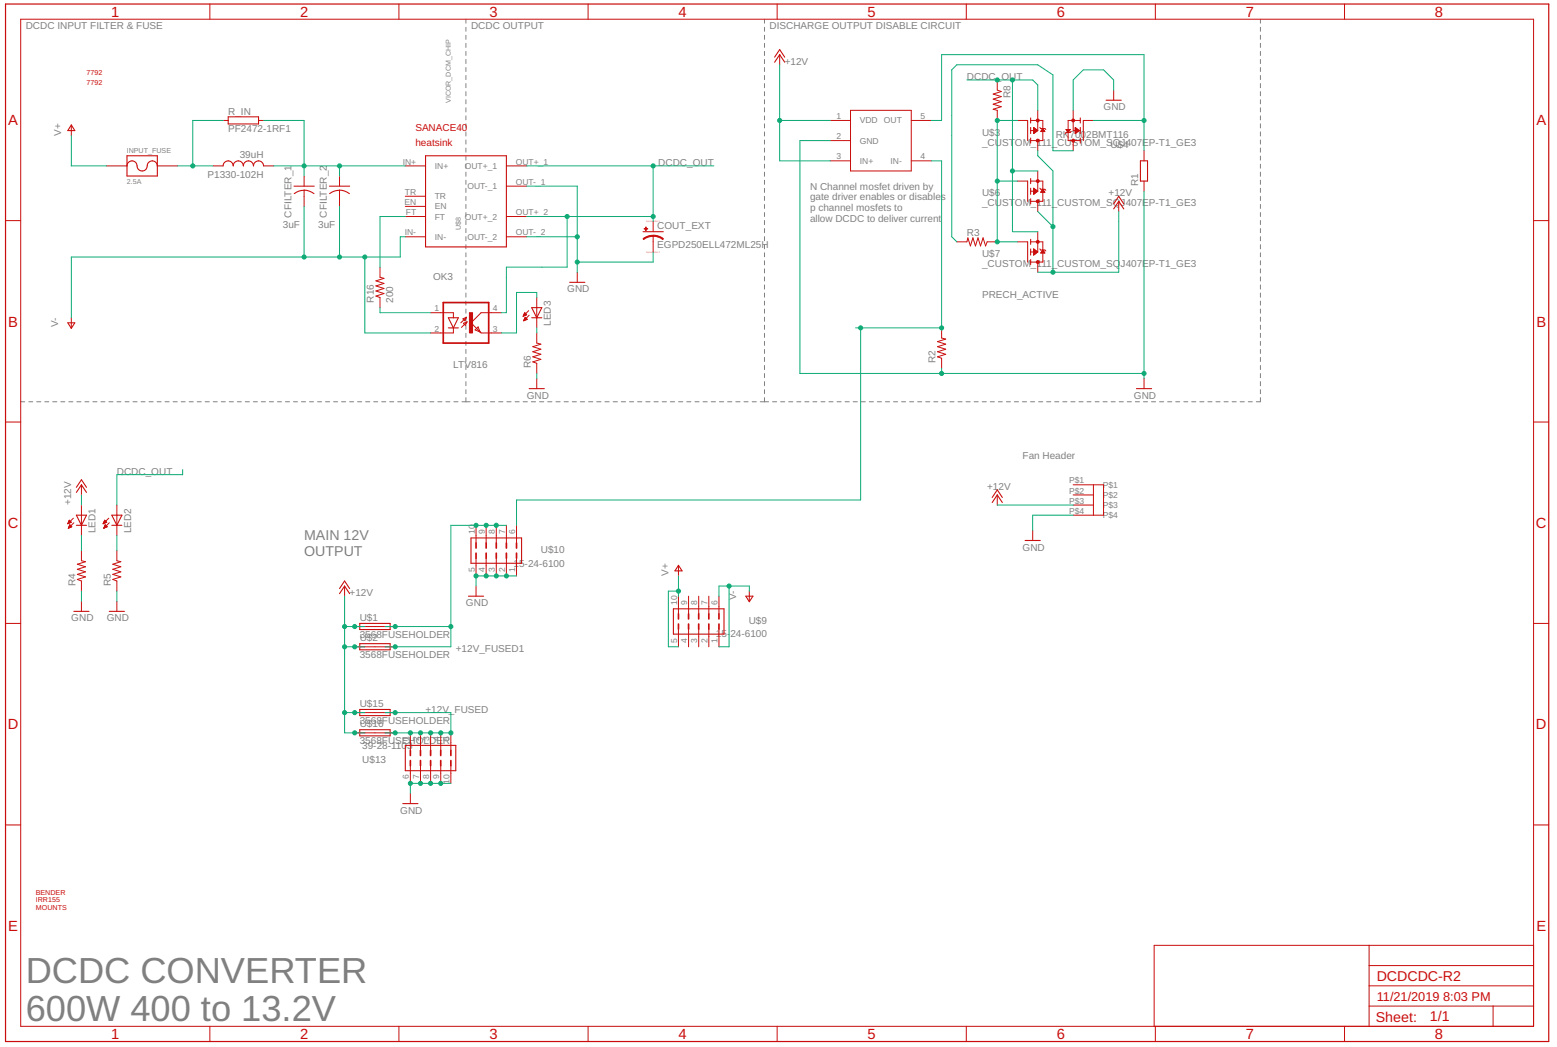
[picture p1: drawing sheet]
<svg xmlns="http://www.w3.org/2000/svg" width="274mm" height="184mm" viewBox="0 0 274 184" stroke-linecap="round" stroke-linejoin="round" font-family="sans-serif">
<g fill="none" stroke="#808080" stroke-width=".18">
<path d="M81.8 3.4v.7M81.8 4.8v.7M81.8 6.2v.7M81.8 7.6v.7M81.8 9v.7M81.8 10.4v.8M81.8 11.9v.7M81.8 13.3v.7M81.8 14.7v.7M81.8 16.1v.7M81.8 17.5v.7M81.8 18.9v.8"/>
<path d="M134.3 3.4v.7M134.3 4.8v.7M134.3 6.2v.7M134.3 7.6v.7M134.3 9v.7M134.3 10.4v.8M134.3 11.9v.7M134.3 13.3v.7M134.3 14.7v.7M134.3 16.1v.7M134.3 17.5v.7M134.3 18.9v.8"/>
<path d="M221.4 3.4v.7M221.4 4.8v.7M221.4 6.2v.7M221.4 7.6v.7M221.4 9v.7M221.4 10.4v.8M221.4 11.9v.7M221.4 13.3v.7M221.4 14.7v.7M221.4 16.1v.7M221.4 17.5v.7M221.4 18.9v.8"/>
<path d="M81.8 20.4v.6M81.8 21.7v.8M81.8 23.2v.7M81.8 24.6v.7M81.8 26v.7M81.8 27.4v.7M81.8 28.8v.7M81.8 30.2v.8M81.8 31.7v.7M81.8 33.1v.7M81.8 34.5v.7M81.8 35.9v.7"/>
<path d="M81.8 37.3v.7M81.8 38.7v.7M134.3 20.4v.6M134.3 21.7v.8M134.3 23.2v.7M134.3 24.6v.7M134.3 26v.7M134.3 27.4v.7M134.3 28.8v.7M134.3 30.2v.8M134.3 31.7v.7M134.3 33.1v.7"/>
<path d="M134.3 34.5v.7M134.3 35.9v.7M134.3 37.3v.7M134.3 38.7v.7M221.4 20.4v.6M221.4 21.7v.8M221.4 23.2v.7M221.4 24.6v.7M221.4 26v.7M221.4 27.4v.7M221.4 28.8v.7M221.4 30.2v.8"/>
<path d="M221.4 31.7v.7M221.4 33.1v.7M221.4 34.5v.7M221.4 35.9v.7M221.4 37.3v.7M221.4 38.7v.7M81.8 40.1v.8M81.8 41.6v.7M81.8 43v.7M81.8 44.4v.7M81.8 45.8v.7M81.8 47.2v.7"/>
<path d="M81.8 48.6v.7M81.8 50v.8M81.8 51.5v.7M81.8 52.9v.7M81.8 54.3v.7M81.8 55.7v.7M81.8 57.1v.7M81.8 58.5v.8M81.8 60v.7M134.3 40.1v.8M134.3 41.6v.7M134.3 43v.7"/>
<path d="M134.3 44.4v.7M134.3 45.8v.7M134.3 47.2v.7M134.3 48.6v.7M134.3 50v.8M134.3 51.5v.7M134.3 52.9v.7M134.3 54.3v.7M134.3 55.7v.7M134.3 57.1v.7M134.3 58.5v.8M134.3 60v.7"/>
<path d="M221.4 40.1v.8M221.4 41.6v.7M221.4 43v.7M221.4 44.4v.7M221.4 45.8v.7M221.4 47.2v.7M221.4 48.6v.7M221.4 50v.8M221.4 51.5v.7M221.4 52.9v.7M221.4 54.3v.7M221.4 55.7v.7"/>
<path d="M221.4 57.1v.7M221.4 58.5v.8M221.4 60v.7M3.6 70.6h.7M5.1 70.6h.7M6.5 70.6h.7M7.9 70.6h.7M9.3 70.6h.7M10.7 70.6h.7M12.1 70.6h.7M13.5 70.6h.7M14.9 70.6h.7"/>
<path d="M16.3 70.6h.7M17.7 70.6h.7M19.1 70.6h.8M20.6 70.6h.6M22 70.6h.7M23.4 70.6h.7M24.8 70.6h.7M26.2 70.6h.7M27.6 70.6h.7M29 70.6h.7M30.4 70.6h.7M31.8 70.6h.7"/>
<path d="M33.2 70.6h.7M34.6 70.6h.7M36 70.6h.8M37.5 70.6h.7M38.9 70.6h.7M40.3 70.6h.7M41.7 70.6h.7M43.1 70.6h.7M44.5 70.6h.7M45.9 70.6h.7M47.3 70.6h.7M48.7 70.6h.7"/>
<path d="M50.1 70.6h.8M51.6 70.6h.7M53 70.6h.7M54.4 70.6h.7M55.8 70.6h.7M57.2 70.6h.7M58.6 70.6h.7M60 70.6h.7M61.4 70.6h.7M62.8 70.6h.7M64.2 70.6h.8M65.7 70.6h.7"/>
<path d="M67.1 70.6h.7M68.5 70.6h.7M69.9 70.6h.7M71.3 70.6h.7M72.7 70.6h.7M74.1 70.6h.7M75.5 70.6h.7M76.9 70.6h.7M78.3 70.6h.7M79.7 70.6h.8M81.2 70.6h1.4M81.8 61.4v.7"/>
<path d="M81.8 62.8v.7M81.8 64.2v.7M81.8 65.6v.7M81.8 67v.7M81.8 68.4v.7M81.8 69.8v.8M83.3 70.6h.7M84.7 70.6h.8M86.2 70.6h.7M87.6 70.6h.7M89 70.6h.8M90.5 70.6h.7"/>
<path d="M91.9 70.6h.7M93.3 70.6h.8M94.8 70.6h.7M96.2 70.6h.8M97.7 70.6h.7M99.1 70.6h.7M100.5 70.6h.8M102 70.6h.7M103.4 70.6h.7M104.8 70.6h.8M106.3 70.6h.7M107.7 70.6h.8"/>
<path d="M109.2 70.6h.7M110.6 70.6h.7M112 70.6h.8M113.5 70.6h.7M114.9 70.6h.7M116.3 70.6h.8M117.8 70.6h.7M119.2 70.6h.7M120.6 70.6h.8M122.1 70.6h.7M123.5 70.6h.7M124.9 70.6h.8"/>
<path d="M126.4 70.6h.7M127.8 70.6h.8M129.3 70.6h.7M130.7 70.6h.7M132.1 70.6h.8M133.6 70.6h1.4M134.3 61.4v.7M134.3 62.8v.7M134.3 64.2v.7M134.3 65.6v.7M134.3 67v.7M134.3 68.4v.7"/>
<path d="M134.3 69.8v.8M135.7 70.6h.7M137.1 70.6h.8M138.6 70.6h.7M140 70.6h.7M141.4 70.6h.7M142.8 70.6h.7M144.2 70.6h.7M145.6 70.6h.7M147 70.6h.8M148.5 70.6h.7M149.9 70.6h.7"/>
<path d="M151.3 70.6h.7M152.7 70.6h.7M154.1 70.6h.8M155.6 70.6h.7M157 70.6h.7M158.4 70.6h.7M159.8 70.6h.7M161.2 70.6h.7M162.6 70.6h.7M164 70.6h.8M165.5 70.6h.7M166.9 70.6h.7"/>
<path d="M168.3 70.6h.7M169.7 70.6h.7M171.1 70.6h.7M172.5 70.6h.8M174 70.6h.7M175.4 70.6h.7M176.8 70.6h.7M178.2 70.6h.7M179.6 70.6h.7M181 70.6h.8M182.5 70.6h.7M183.9 70.6h.7"/>
<path d="M185.3 70.6h.7M186.7 70.6h.7M188.1 70.6h.7M189.5 70.6h.8M191 70.6h.7M192.4 70.6h.7M193.8 70.6h.7M195.2 70.6h.7M196.6 70.6h.7M198 70.6h.8M199.5 70.6h.7M200.9 70.6h.7"/>
<path d="M202.3 70.6h.7M203.7 70.6h.7M205.1 70.6h.7M206.5 70.6h.7M208 70.6h.7M209.4 70.6h.7M210.8 70.6h.7M212.2 70.6h.7M213.6 70.6h.7M215 70.6h.7M216.4 70.6h.8M217.9 70.6h.7"/>
<path d="M219.3 70.6h.7M221.4 61.4v.7M221.4 62.8v.7M221.4 64.2v.7M221.4 65.6v.7M221.4 67v.7M221.4 68.4v.7M221.4 69.8v.8h-.7"/>
</g>
<g fill="none" stroke="#c90d0c" stroke-width=".18">
<path d="M3.6 3.4h265.8v176.8h-265.8zM36.9 .7v2.7M70.1 .7v2.7M103.3 .7v2.7M136.5 .7v2.7M137 9.6v1.8M149.4 19.4h10.7v10.6h-10.7zM169.8 .7v2.7M175.2 14v1.8l.7 .3-1.4 .4 1.4 .5-1.4 .4 1.4 .5-1.4 .4 1.4 .4-1.4 .5 .7 .2v1.8M182.3 19.4v3.5M188.5 19.4v3.5h1.3M195.6 15.8v1.8"/>
<path d="M203 .7v2.7M236.2 .7v2.7M1 38.7h2.6M12.5 22v1.8M18.8 29.1h3.5M27.6 29.1h3.6M37.4 29.1h1.8M39.2 21.2h.9M45.4 21.2h.9M46.3 29.1h1.8M53.4 30.9v1.8M53.4 33.4v2.8"/>
<path d="M59.6 30.9v1.8M59.7 33.4l-.1 2.8M71.2 29.1h3.6M71.2 36.2h3.6M71.2 38h3.6M71.2 34.5h3.6M89 29.1h3.5M89 38h3.5M89 32.7h3.5M114.7 38.9v1.8M145.9 21.2h3.5M145.9 24.7h3.5"/>
<path d="M145.9 28.2h3.5M160.1 21.2h3.5M160.1 28.2h3.5M178.7 21.2h1.8M178.7 31.8h1.8M181.1 22.9h1.2M181.1 21.2h2.1v3.5h-2.1M181.1 31.8h2.1v3.6h-2.1M181.1 33.6h1.2M181.6 23.3h.2M181.6 22.7h.5M181.6 23.2h.3"/>
<path d="M181.6 23.1h.4M181.6 23h.5M181.6 23h.6M181.6 22.9h.7M181.6 22.8h.6M181.6 23.4h.1M181.6 23.3h.1M181.6 22.7h.4M181.6 22.6h.3M181.6 22.5h.2M181.6 22.4h.1M181.6 22.4l.7 .5-.7 .6z"/>
<path d="M181.6 33.1l.7 .5-.7 .5zM181.6 33.2h.2M181.6 33.7h.5M181.6 33.7h.6M181.6 33.5h.6M181.6 33.5h.5M181.6 33.4h.4M181.6 33.3h.3M181.6 34.1h.1M181.6 34h.2M181.6 33.9h.3M181.6 33.8h.4"/>
<path d="M181.6 33.2h.1M181.6 33.1h.1M182.3 24.7v1.8M182.3 30v3.6M182.3 35.4v1.7M182.7 22.4l.1 .2h.8l.1 .1M182.7 33.1l.1 .1h.8l.1 .2M182.8 33.7h.7M182.9 23h.6M182.9 33.7h.6M182.9 33.6h.5M183 22.9h.4"/>
<path d="M183 33.5h.4M183 22.8h.4M183 33.5h.3M183.1 22.7h.2M183.1 33.4h.2M183.1 33.3h.1M183.2 33.2l.4 .6h-.8zM183.2 33.2v.1M183.2 22.6l.4 .5h-.8zM187.3 22.7h.7l-.4 .6zM187.3 22.8h.6M187.4 22.9h.5"/>
<path d="M187.4 23h.5M187.5 23h.3M187.5 23.1h.2M187.6 23.2h.1M187.6 23.3h.1M188.2 23.1l-.2 .2h-.7l-.2 .2M188.5 24.7v1.8M188.9 23.3h.2M188.9 22.7h.5M188.9 23.2h.3M188.9 23.1h.4M188.9 23h.5"/>
<path d="M188.9 23h.6M188.9 22.9h.6M188.9 22.8h.6M188.9 22.4l.7 .5-.7 .6zM188.9 23.4h.1M188.9 23.3h.1M188.9 22.7h.3M188.9 22.6h.3M188.9 22.5h.2M188.9 22.4h.1M189.8 21.2h-2.2v3.5h2.2M190.3 21.2h1.8"/>
<path d="M196.5 35.4v1.7M201 26.5v1.7M201 31.8v1.8M269.4 38.7h2.7M12.5 55.8v1.8M66.8 46.9v1.8l.7 .2-1.5 .4 1.5 .5-1.5 .4 1.5 .5-1.5 .4 1.5 .5-1.5 .4 .8 .2v1.8M71.2 41.6h3.6M75.6 54.9h4v.9M79.6 57.6v.9h-4M81.3 56l.7-.3-.3 .6zM81.4 56.8l.6-.3-.2 .6zM82 55.7l-1 1"/>
<path d="M82 56.5l-.9 1M84 57.4l.3 .9-.8-.4zM88.1 54.9h-3.6l-1.8 1.8 1.8 1.8h3.6M89 41.6h3.5M91.9 55.5h.2M92 55.4h.2M92 55.3h.4M92 56.3h.1M92 55.3h.5M92 56.2h.2M92.1 55.2h.3M92.1 56.2h.3"/>
<path d="M92.1 55.1h.3M92.1 56.1h.5M92.1 55h.2M92.1 56h.4M92.2 55h.1M92.2 54.9l.3 .4-.6 .3zM92.2 55.9h.3M92.2 55.8h.2M92.2 55.8h.1M92.3 55.7l.3 .4-.6 .2zM92.9 54.6l-1 1M93 55.4l-1 .9"/>
<path d="M94.3 52.2v5.4M94.3 58.5v1.8l.7 .1-1.4 .5 1.4 .4-1.4 .5 1.4 .4-1.4 .5 1.4 .4-1.4 .5 .7 .2v1.8M101.4 47.8v1.8M114.7 41.4h.1M114.7 41.4v2.8M165.4 57.6v1.8l.7 .2-1.4 .4 1.4 .4-1.4 .5 1.4 .4-1.4 .5 1.4 .4-1.4 .5 .7 .2v1.8M168.1 42.5h1.8l.1-.7 .5 1.4 .4-1.4 .5 1.4 .4-1.4 .5 1.4 .4-1.4 .4 1.4 .3-.7h1.8M178.7 42.5h1.8M181.1 42.5h2.1v3.5h-2.1M181.1 44.2h1.2M181.6 44.4h.5M181.6 44.3h.6"/>
<path d="M181.6 44.2h.6M181.6 44.1h.5M181.6 44h.4M181.6 44h.3M181.6 43.7l.7 .5M181.6 43.7v1.1M181.6 44.8h.1M181.6 44.7h.1M181.6 44.6h.2M181.6 44.5h.3M181.6 44.5h.4M181.6 43.9h.2"/>
<path d="M181.6 43.8h.1M181.6 43.7h.1M182.3 40.7v3.5M182.3 46v1.8M182.3 44.2l-.7 .6M182.7 43.7l.1 .2h.8l.1 .2M182.9 44.4h.6M182.9 44.3h.6M183 44.2h.4M183.1 44.1h.2M183.1 44h.2M183.2 44h.1"/>
<path d="M183.2 43.9l.4 .5h-.8zM1 74.1h2.6M94.3 66.5v1.8M201 66.5v1.8M269.4 74.1h2.7M11.9 92h.1M11.9 91.9h.2M12 91.8h.3M12 91.7h.5M12 92.7h.1M12.1 91.6h.3M12.1 92.6h.2"/>
<path d="M12.1 92.6h.4M12.1 91.5h.2M12.1 92.5h.5M12.1 92.4h.4M12.2 91.4l.3 .3-.6 .3zM12.2 92.3h.2M12.3 92.2l-.3 .6M12.3 92.2l.3 .3M12.3 92.2h.1M12.6 92.5l-.6 .3M12.9 91l-1 1M13 91.8l-1 1"/>
<path d="M14.3 85.1v1.8M14.3 88.7v5.3M14.3 96.7v1.8l.7 .1-1.4 .5 1.4 .4-1.4 .5 1.4 .4-1.4 .5 1.4 .4-1.4 .5 .7 .2v1.8M18.1 92h.1M18.2 91.9h.1M18.2 91.8h.3M18.2 91.7h.5M18.2 92.7h.2M18.3 91.7h.4M18.3 91.6h.3M18.3 92.6h.3M18.3 92.6h.4"/>
<path d="M18.3 91.5h.2M18.3 92.5h.5M18.4 92.4h.3M18.4 91.4l.4 .3-.7 .3zM18.4 92.3h.3M18.4 92.3h.2M18.5 92.2h.1M18.5 92.2l-.3 .6M18.5 92.2l.3 .3-.6 .3M19.1 91l-1 1M19.2 91.8l-1 1M20.5 88.7v5.3"/>
<path d="M20.5 96.7v1.8l.7 .1-1.4 .5 1.4 .4-1.4 .5 1.4 .4-1.4 .5 1.4 .4-1.4 .5 .7 .2v1.8M83.6 92.3v3.1M83.6 98v3.1M85.4 92.3v3.1M85.4 98v3.1M87.2 92.3v3.1M87.2 98v3.1M89 92.3v3.1M89 98v3.1M90.7 92.3v3.1M90.7 98v3.1M119.2 99.4v1.7"/>
<path d="M175.2 86.9v1.8M181.4 93.1v1.8M188.5 85.1h5.4v5.4h-5.4M188.5 86.9h3.6M188.5 88.7h3.6M192.1 85.1v5.4M1 109.5h2.6M14.3 105.6v1.8M20.5 105.6v1.8M60.5 102.9v1.8M62.3 110h7.1M62.3 113.6h7.1"/>
<path d="M83.6 102.9v1.8M119.2 104.7v3.1M119.2 110.5v3.1M121 104.7v3.1M121 110.5v3.1M122.7 104.7v3.1M122.7 110.5v3.1M124.5 104.7v3.1M124.5 110.5v3.1M126.3 104.7v3.1M126.3 110.5v3.1M131.6 103.8v1.8"/>
<path d="M269.4 109.5h2.7M62.3 125.1h7.1M62.3 128.7h7.1M72.1 128.7v3.1M72.1 134.5v3.1M72.1 139.4v1.7M73.9 128.7v3.1M73.9 134.5v3.1M75.6 128.7v3.1M75.6 134.5v3.1M77.4 128.7v3.1M77.4 134.5v3.1"/>
<path d="M79.2 128.7v3.1M79.2 134.5v3.1M1 144.9h2.6M269.4 144.9h2.7M240.5 176.7h28.9M240.5 166v14.2M240.5 173.1h28.9M240.5 169.6h28.9M262.3 176.7v3.5M269.4 166h-66.6v14.2M36.9 180.2v2.7M70.1 180.2v2.7"/>
<path d="M103.3 180.2v2.7M136.5 180.2v2.7M169.8 180.2v2.7M203 180.2v2.7M236.2 180.2v2.7"/>
</g>
<path d="M1 .7h271.1v182.2h-271.1z" fill="none" stroke="#c90d0c" stroke-width=".21"/>
<g fill="none" stroke="#c90d0c" stroke-width=".19">
<path d="M136.1 10.9l.9-1.3 .9 1.3M136.1 10l.9-1.3 .9 1.3M194.3 17.6h2.7M12.5 21.9l.6 1h-1.2zM22.3 29.1a.91 .91 0 0 1 1-.8 .91 .91 0 0 1 .8 1.1 .92 .92 0 0 0 1.1 .6 .92 .92 0 0 0 .7-1.1 .89 .89 0 0 1 1-.6 .89 .89 0 0 1 .7 .8M22.3 27.4h5.3v3.5h-5.3zM39.2 29.1a.89 .89 0 0 1 .9-.9 .89 .89 0 0 1 .9 .9 .89 .89 0 0 1 .9-.9 .89 .89 0 0 1 .9 .9 .89 .89 0 0 1 .8-.9 .89 .89 0 0 1 .9 .9 .89 .89 0 0 1 .9-.9 .89 .89 0 0 1 .9 .9M40.1 20.5h5.3v1.3h-5.3zM51.6 32.7h3.6M53.4 33.4a3 3 0 0 1 1.8 .6M53.4 33.4a2.81 2.81 0 0 0-1.7 .6M57.9 32.7h3.5"/>
<path d="M59.6 33.4a3 3 0 0 1 1.8 .6M59.6 33.4a2.81 2.81 0 0 0-1.7 .6M74.8 27.4h14.2v16h-14.2zM180.5 21.2v3.5M180.5 31.8v3.6M181.1 20.7v.9M181.1 22.4v1.1M181.1 24.2v.9M181.1 31.4v.8M181.1 33.1v1M181.1 34.9v.9M189.8 20.7v.9"/>
<path d="M189.8 22.4v1.1M189.8 24.2v.9M190.3 21.2v3.5M195.6 36.7l.9-1.3 .9 1.3M195.6 35.8l.9-1.3 .9 1.3M200.3 28.2h1.3v3.6h-1.3zM11.9 56.7h1.2l-.6 1zM78.8 55.8h1.7l-.9 1.8zM78.8 57.6h1.7M93.4 55.8h1.8M93.4 54h1.8l-.9 1.8zM100.1 49.6h2.6"/>
<path d="M113 40.7h3.5M180.5 42.5v3.5M181.1 42v.9M181.1 43.7v1.1M181.1 45.6v.9M93 68.3h2.6M199.6 68.3h2.7M13.4 90.5h1.8l-.9 1.8zM13.4 92.3h1.8M13.4 86.5l.9-1.4 .9 1.4M13.4 85.6l.9-1.3 .9 1.3M19.6 92.3h1.8"/>
<path d="M19.6 90.5h1.8l-.9 1.8zM82.7 94.5h8.9v4.4h-8.9zM119.2 99.3l.6 1h-1.2zM174.3 88.3l.9-1.4 .9 1.4M174.3 87.4l.9-1.4 .9 1.4M180.1 94.9h2.7M13 107.4h2.6M19.2 107.4h2.7M59.6 104.3l.9-1.4 .9 1.4M59.6 103.4l.9-1.4 .9 1.4M63.2 109.5h5.3v1.1h-5.3zM63.2 113h5.3v1.1h-5.3z"/>
<path d="M82.3 104.7h2.7M118.3 106.9h8.9v4.5h-8.9zM131 104.7h1.3l-.7 1zM63.2 124.6h5.3v1.1h-5.3zM63.2 128.2h5.3v1h-5.3zM71.2 130.9h8.9v4.4h-8.9zM70.8 141.1h2.6"/>
</g>
<g fill="#c90d0c" stroke="#c90d0c" stroke-width=".18">
<path d="M114.7 41.3l1.2 .2 .6 .4-.1 .2a2.85 2.85 0 0 0-1.7-.6z" fill-rule="evenodd"/>
<path d="M113 41.9l1-.5 .7-.1v.2a2.85 2.85 0 0 0-1.6 .6z" fill-rule="evenodd"/>
<circle cx="188.5" cy="21.2" r=".25"/>
<circle cx="188.5" cy="24.7" r=".25"/>
<circle cx="182.3" cy="42.5" r=".25"/>
<circle cx="182.3" cy="46" r=".25"/>
<circle cx="182.3" cy="31.8" r=".25"/>
<circle cx="182.3" cy="35.4" r=".25"/>
<circle cx="182.3" cy="21.2" r=".25"/>
<circle cx="182.3" cy="24.7" r=".25"/>
</g>
<g fill="#c90d0c" stroke="#c90d0c" stroke-width=".18">
<path d="M113.2 40.1l.6 .1z"/>
<path d="M113.4 39.9l.1 .6z"/>
<path d="M82.5 54.9h.5v3.6h-.5z"/>
</g>
<g fill="none" stroke="#c90d0c" stroke-width=".3">
<path d="M77.9 53.1h7.9v7.2h-7.9zM83.6 95.4v.9M83.6 97.1v.9M85.4 95.4v.9M85.4 97.1v.9M87.2 95.4v.9M87.2 97.1v.9M89 95.4v.9M89 97.1v.9M90.7 95.4v.9M90.7 97.1v.9M119.2 107.8v.9"/>
<path d="M119.2 109.6v.9M121 107.8v.9M121 109.6v.9M122.7 107.8v.9M122.7 109.6v.9M124.5 107.8v.9M124.5 109.6v.9M126.3 107.8v.9M126.3 109.6v.9M72.1 131.8v.9M72.1 133.6v.9M73.9 131.8v.9"/>
<path d="M73.9 133.6v.9M75.6 131.8v.9M75.6 133.6v.9M77.4 131.8v.9M77.4 133.6v.9M79.2 131.8v.9M79.2 133.6v.9"/>
</g>
<g fill="none" stroke="#0dab76" stroke-width=".18">
<path d="M137 11.4v16.8h8.9M169.9 14h11.5l.9 .9v4.5M177.9 14v26.7h4.4M195.6 15.8v-1.8l-1.7-1.7h-3.6l-1.8 1.7v5.4M12.5 23.8v5.3h6.3M31.2 29.1h6.2M39.2 21.2h-5.3v7.9M46.3 21.2h7.1v9.7M48.1 29.1h23.1M53.4 36.2v8.9M59.6 29.1v1.8M59.6 36.2v8.9"/>
<path d="M71.2 38h-4.4v8.9M92.5 32.7h8.9v15.1M92.5 29.1h32.9M92.5 38h22.2M99.6 38v8.9h-10.6v8h-.9M114.7 29.1v9.8M137 21.2h8.9M145.9 24.7h-5.4v40.9h60.5M163.6 21.2h1.8v-11.6h35.6v16.9M163.6 28.2h1.8v29.4h-15.1M175.2 31.8h3.5M177.9 30h4.4"/>
<path d="M178.7 21.2h-3.5v21.3h3.5M182.3 26.5v.9l2.7 2.6v17.8M182.3 37.1l2.7 2.7M188.5 26.5h-3.5v-13.3l-2.7-1.8h-14.2l-.9 .9v29.3l.9 .9M192.1 21.2h8.9M196.5 37.1v10.7h-14.2M201 33.6v32.9M64.1 45.1v13.4h11.5M66.8 54v.9h8.8M71.2 41.6h-.9v3.5h-57.8v10.7M92.5 41.6h8.9M94.3 52.2v-.8h-3.6v7.1h-2.6"/>
<path d="M94.3 57.6v.9M114.7 44.2v1.8h-13.3M151.2 57.6v30.2h-60.5v4.5M94.3 65.6v.9M165.4 64.7v.9M14.3 86.9v1.8M14.3 94v2.7M20.5 94v2.7M32.1 82.5v.9h-11.6v5.3M89 92.3h-9.8v21.3h-11.6M175.2 88.7h13.3M188.5 90.5h-7.1v2.6"/>
<path d="M14.3 103.8v1.8M20.5 103.8v1.8M60.5 113.6h3.6M60.5 104.7v24h3.6M60.5 110h3.6M67.6 110h11.6M90.7 101.1h-7.1v1.8M119.2 101.1v3.6M119.2 103.8h-1.8v9.8h1.8M128.1 102.9v10.7h-1.8M131.6 103.8v-.9h-5.3v1.8M60.5 125.1h3.6"/>
<path d="M67.6 125.1h11.6v3.6h-11.6M79.2 137.6h-7.1v1.8"/>
</g>
<g fill="#0dab76" stroke="#0dab76" stroke-width=".18">
<circle cx="201" cy="65.6" r=".36"/>
<circle cx="165.4" cy="65.6" r=".36"/>
<circle cx="101.4" cy="41.6" r=".36"/>
<circle cx="101.4" cy="46" r=".36"/>
<circle cx="89" cy="101.1" r=".36"/>
<circle cx="87.2" cy="101.1" r=".36"/>
<circle cx="85.4" cy="101.1" r=".36"/>
<circle cx="83.6" cy="101.1" r=".36"/>
<circle cx="72.1" cy="137.6" r=".36"/>
<circle cx="73.9" cy="137.6" r=".36"/>
<circle cx="75.6" cy="137.6" r=".36"/>
<circle cx="77.4" cy="137.6" r=".36"/>
<circle cx="119.2" cy="103.8" r=".36"/>
<circle cx="53.4" cy="45.1" r=".36"/>
<circle cx="59.6" cy="45.1" r=".36"/>
<circle cx="64.1" cy="45.1" r=".36"/>
<circle cx="128.1" cy="102.9" r=".36"/>
<circle cx="185" cy="47.8" r=".36"/>
<circle cx="185" cy="39.8" r=".36"/>
<circle cx="137" cy="21.2" r=".36"/>
<circle cx="62.3" cy="128.7" r=".36"/>
<circle cx="62.3" cy="125.1" r=".36"/>
<circle cx="60.5" cy="125.1" r=".36"/>
<circle cx="62.3" cy="113.6" r=".36"/>
<circle cx="60.5" cy="113.6" r=".36"/>
<circle cx="62.3" cy="110" r=".36"/>
<circle cx="60.5" cy="110" r=".36"/>
<circle cx="201" cy="21.2" r=".36"/>
<circle cx="165.4" cy="57.6" r=".36"/>
<circle cx="151.2" cy="57.6" r=".36"/>
<circle cx="53.4" cy="29.1" r=".36"/>
<circle cx="59.6" cy="29.1" r=".36"/>
<circle cx="33.9" cy="29.1" r=".36"/>
<circle cx="114.7" cy="29.1" r=".36"/>
<circle cx="114.7" cy="38" r=".36"/>
<circle cx="99.6" cy="38" r=".36"/>
<circle cx="175.2" cy="14" r=".36"/>
<circle cx="177.9" cy="14" r=".36"/>
<circle cx="177.9" cy="30" r=".36"/>
<circle cx="175.2" cy="21.2" r=".36"/>
<circle cx="175.2" cy="31.8" r=".36"/>
<circle cx="175.2" cy="42.5" r=".36"/>
<circle cx="69.4" cy="110" r=".36"/>
<circle cx="69.4" cy="113.6" r=".36"/>
<circle cx="79.2" cy="110" r=".36"/>
<circle cx="87.2" cy="92.3" r=".36"/>
<circle cx="85.4" cy="92.3" r=".36"/>
<circle cx="83.6" cy="92.3" r=".36"/>
<circle cx="69.4" cy="125.1" r=".36"/>
<circle cx="69.4" cy="128.7" r=".36"/>
<circle cx="72.1" cy="128.7" r=".36"/>
<circle cx="73.9" cy="128.7" r=".36"/>
<circle cx="75.6" cy="128.7" r=".36"/>
<circle cx="77.4" cy="128.7" r=".36"/>
<circle cx="79.2" cy="128.7" r=".36"/>
</g>
<g font-size="6.4" fill="#808080">
<text x="4.5" y="172.6">DCDC CONVERTER</text>
<text x="4.5" y="179.4">600W 400 to 13.2V</text>
</g>
<g font-size="2.6" fill="#c90d0c">
<text x="19.5" y="2.9">1</text>
<text x="52.8" y="2.9">2</text>
<text x="86" y="2.9">3</text>
<text x="119.2" y="2.9">4</text>
<text x="152.4" y="2.9">5</text>
<text x="185.6" y="2.9">6</text>
<text x="218.9" y="2.9">7</text>
<text x="252.1" y="2.9">8</text>
<text x="1.5" y="22">A</text>
<text x="269.9" y="22">A</text>
<text x="1.5" y="57.3">B</text>
<text x="269.9" y="57.3">B</text>
<text x="1.4" y="92.7">C</text>
<text x="269.8" y="92.7">C</text>
<text x="1.4" y="128.1">D</text>
<text x="269.8" y="128.1">D</text>
<text x="1.5" y="163.5">E</text>
<text x="269.9" y="163.5">E</text>
<text x="19.5" y="182.5">1</text>
<text x="52.8" y="182.5">2</text>
<text x="86" y="182.5">3</text>
<text x="119.2" y="182.5">4</text>
<text x="152.4" y="182.5">5</text>
<text x="185.6" y="182.5">6</text>
<text x="218.9" y="182.5">7</text>
<text x="252.1" y="182.5">8</text>
</g>
<g font-size="2.5" fill="#808080">
<text x="53.4" y="94.9">MAIN 12V</text>
<text x="53.4" y="97.6">OUTPUT</text>
</g>
<g font-size="2.5" fill="#c90d0c">
<text x="241.9" y="172.2">DCDCDC-R2</text>
<text x="241.7" y="179.4">Sheet:</text>
<text x="251.2" y="179.4">1/1</text>
</g>
<g font-size="2.2" fill="#c90d0c">
<text x="241.9" y="175.8">11/21/2019</text>
<text x="253.5" y="175.8">8:03 PM</text>
</g>
<g font-size="1.8" fill="#808080">
<text x="4.5" y="5.1">DCDC INPUT FILTER &amp; FUSE</text>
<text x="82.7" y="5.1">DCDC OUTPUT</text>
<text x="135.2" y="5.1">DISCHARGE OUTPUT DISABLE CIRCUIT</text>
<text x="137.9" y="11.4">+12V</text>
<text x="169.9" y="14">DCDC_OUT</text>
<text x="177.5" y="17.2" transform="rotate(-90 177.5 17.2)">R8</text>
<text x="10.7" y="23.8" transform="rotate(-90 10.7 23.8)">V+</text>
<text x="40.1" y="23.2">PF2472-1RF1</text>
<text x="40.1" y="20.2">R_IN</text>
<text x="172.5" y="23.8">U$3</text>
<text x="193.9" y="19.4">GND</text>
<text x="42.1" y="27.7">39uH</text>
<text x="115.6" y="29.1">DCDC_OUT</text>
<text x="172.5" y="25.6">_CUST</text>
<text x="178.3" y="25.6">OM_111_CUSTOM_SU$4</text>
<text x="185.5" y="24.2">RK700</text>
<text x="190.8" y="24.2">2BMT116</text>
<text x="195.5" y="25.6">QJ407EP-T1_GE3</text>
<text x="36.5" y="31.3">P1330-102H</text>
<text x="142.3" y="33.3">N Channel mosfet driven by</text>
<text x="142.3" y="35.2">gate driver enables or disables</text>
<text x="172.5" y="34.5">U$6</text>
<text x="194.7" y="34.5">+12V</text>
<text x="199.9" y="32.7" transform="rotate(-90 199.9 32.7)">R1</text>
<text x="49.7" y="40.1">3uF</text>
<text x="51.2" y="38.2" transform="rotate(-90 51.2 38.2)">CFILTER_1</text>
<text x="55.9" y="40.1">3uF</text>
<text x="57.4" y="38.2" transform="rotate(-90 57.4 38.2)">CFILTER_2</text>
<text x="115.5" y="40.3">COUT_EXT</text>
<text x="142.3" y="37.1">p channel mosfets to</text>
<text x="142.3" y="38.9">allow DCDC to deliver current</text>
<text x="169.9" y="41.4">R3</text>
<text x="172.5" y="36.3">_CUST</text>
<text x="178.3" y="36.3">OM_111_CUSTOM_SQJ407EP-T1_GE3</text>
<text x="115.5" y="43.6">EGPD250ELL472ML25H</text>
<text x="172.5" y="46.9">_CUSTOM_111_CUSTOM_SQ</text>
<text x="172.5" y="45.1">U$7</text>
<text x="196.9" y="46.9">J407EP-T1_GE3</text>
<text x="65.7" y="53.1" transform="rotate(-90 65.7 53.1)">R16</text>
<text x="69.1" y="53.1" transform="rotate(-90 69.1 53.1)">200</text>
<text x="76.1" y="49.1">OK3</text>
<text x="99.6" y="51.4">GND</text>
<text x="172.5" y="52.3">PRECH_ACTIVE</text>
<text x="10.2" y="57.5" transform="rotate(-90 10.2 57.5)">V-</text>
<text x="96.8" y="57.2" transform="rotate(-90 96.8 57.2)">LED3</text>
<text x="79.6" y="64.7">LTV816</text>
<text x="93.3" y="64.7" transform="rotate(-90 93.3 64.7)">R6</text>
<text x="164.4" y="63.8" transform="rotate(-90 164.4 63.8)">R2</text>
<text x="92.5" y="70">GND</text>
<text x="199.2" y="70">GND</text>
<text x="20.5" y="83.4">DCDC_OUT</text>
<text x="179.6" y="80.7">Fan Header</text>
<text x="12.5" y="88.7" transform="rotate(-90 12.5 88.7)">+12V</text>
<text x="173.4" y="86">+12V</text>
<text x="16.8" y="93.7" transform="rotate(-90 16.8 93.7)">LED1</text>
<text x="23" y="93.7" transform="rotate(-90 23 93.7)">LED2</text>
<text x="90.2" y="99.5">15-24-6100</text>
<text x="95" y="97.1">U$10</text>
<text x="117.4" y="101.1" transform="rotate(-90 117.4 101.1)">V+</text>
<text x="179.6" y="96.7">GND</text>
<text x="13.3" y="102.9" transform="rotate(-90 13.3 102.9)">R4</text>
<text x="19.5" y="102.9" transform="rotate(-90 19.5 102.9)">R5</text>
<text x="61.4" y="104.7">+12V</text>
<text x="81.9" y="106.5">GND</text>
<text x="129.3" y="105.5" transform="rotate(-90 129.3 105.5)">V-</text>
<text x="12.5" y="109.1">GND</text>
<text x="18.7" y="109.1">GND</text>
<text x="63.2" y="112.1">3568FUSEHOLDER</text>
<text x="63.2" y="109.1">U$1</text>
<text x="63.2" y="112.6">U$2</text>
<text x="125.8" y="111.9">15-</text>
<text x="128.3" y="111.9">24-6100</text>
<text x="131.5" y="109.5">U$9</text>
<text x="63.2" y="115.6">3568FUSEHOLDER</text>
<text x="80.1" y="114.5">+12V_FUSED1</text>
<text x="63.2" y="124.2">U$15</text>
<text x="74.7" y="125.1">+12V_FUSED</text>
<text x="63.2" y="127.2">3568FUSEHOLDER</text>
<text x="63.2" y="130.7">3568FUSEHOLDER</text>
<text x="63.2" y="127.7">U$16</text>
<text x="63.6" y="131.6">39-28-110</text>
<text x="71.5" y="131.6">3</text>
<text x="63.6" y="134">U$13</text>
<text x="70.3" y="142.9">GND</text>
</g>
<g font-size="1.8" fill="#c90d0c">
<text x="73" y="22.9">SANACE40</text>
<text x="73" y="25.6">heatsink</text>
</g>
<g font-size="1.5" fill="#808080">
<text x="147" y="20.9">1</text>
<text x="151" y="21.7">VDD</text>
<text x="155.3" y="21.7">OUT</text>
<text x="161.7" y="20.9">5</text>
<text x="70.7" y="28.9">IN+</text>
<text x="76.4" y="29.7">IN+</text>
<text x="81.7" y="29.7">OUT+_1</text>
<text x="90.6" y="28.9">OUT+_1</text>
<text x="147" y="24.5">2</text>
<text x="147" y="28">3</text>
<text x="151" y="25.2">GND</text>
<text x="151" y="28.8">IN+</text>
<text x="156.4" y="28.8">IN-</text>
<text x="161.7" y="28">4</text>
<text x="71.1" y="34.2">TR</text>
<text x="76.4" y="35">TR</text>
<text x="82.1" y="33.2">OUT-_1</text>
<text x="90.6" y="32.5">OUT-_1</text>
<text x="71" y="36">EN</text>
<text x="71.1" y="41.3">IN-</text>
<text x="71.3" y="37.8">FT</text>
<text x="76.4" y="36.8">EN</text>
<text x="76.4" y="38.6">FT</text>
<text x="81.7" y="38.6">OUT+_2</text>
<text x="90.6" y="37.8">OUT+_2</text>
<text x="90.6" y="41.3">OUT-_2</text>
<text x="76.4" y="42.1">IN-</text>
<text x="82.1" y="42.1">OUT-_2</text>
<text x="76.3" y="54.7">1</text>
<text x="76.3" y="58.2">2</text>
<text x="86.6" y="58.2">3</text>
<text x="86.6" y="54.7">4</text>
<text x="187.8" y="84.9">P$1</text>
<text x="187.8" y="86.7">P$2</text>
<text x="187.8" y="88.4">P$3</text>
<text x="193.7" y="85.7">P$1</text>
<text x="193.7" y="87.5">P$2</text>
<text x="193.7" y="89.2">P$3</text>
<text x="83.4" y="93.8" transform="rotate(-90 83.4 93.8)">10</text>
<text x="85.2" y="93.8" transform="rotate(-90 85.2 93.8)">9</text>
<text x="86.9" y="93.8" transform="rotate(-90 86.9 93.8)">8</text>
<text x="88.7" y="93.8" transform="rotate(-90 88.7 93.8)">7</text>
<text x="90.5" y="93.8" transform="rotate(-90 90.5 93.8)">6</text>
<text x="187.8" y="90.2">P$4</text>
<text x="193.7" y="91">P$4</text>
<text x="83.4" y="100.4" transform="rotate(-90 83.4 100.4)">5</text>
<text x="85.2" y="100.4" transform="rotate(-90 85.2 100.4)">4</text>
<text x="86.9" y="100.4" transform="rotate(-90 86.9 100.4)">3</text>
<text x="88.7" y="100.4" transform="rotate(-90 88.7 100.4)">2</text>
<text x="90.5" y="100.4" transform="rotate(-90 90.5 100.4)">1</text>
<text x="118.9" y="106.2" transform="rotate(-90 118.9 106.2)">10</text>
<text x="120.7" y="106.2" transform="rotate(-90 120.7 106.2)">9</text>
<text x="122.5" y="106.2" transform="rotate(-90 122.5 106.2)">8</text>
<text x="124.3" y="106.2" transform="rotate(-90 124.3 106.2)">7</text>
<text x="126.1" y="106.2" transform="rotate(-90 126.1 106.2)">6</text>
<text x="118.9" y="112.9" transform="rotate(-90 118.9 112.9)">5</text>
<text x="120.7" y="112.9" transform="rotate(-90 120.7 112.9)">4</text>
<text x="122.5" y="112.9" transform="rotate(-90 122.5 112.9)">3</text>
<text x="124.3" y="112.9" transform="rotate(-90 124.3 112.9)">2</text>
<text x="126.1" y="112.9" transform="rotate(-90 126.1 112.9)">1</text>
<text x="71.8" y="130.2" transform="rotate(-90 71.8 130.2)">1</text>
<text x="73.6" y="130.2" transform="rotate(-90 73.6 130.2)">2</text>
<text x="75.4" y="130.2" transform="rotate(-90 75.4 130.2)">3</text>
<text x="77.2" y="130.2" transform="rotate(-90 77.2 130.2)">4</text>
<text x="78.9" y="130.2" transform="rotate(-90 78.9 130.2)">5</text>
<text x="71.8" y="136.9" transform="rotate(-90 71.8 136.9)">6</text>
<text x="73.6" y="136.9" transform="rotate(-90 73.6 136.9)">7</text>
<text x="75.4" y="136.9" transform="rotate(-90 75.4 136.9)">8</text>
<text x="77.2" y="136.9" transform="rotate(-90 77.2 136.9)">9</text>
<text x="78.9" y="137.7" transform="rotate(-90 78.9 137.7)">10</text>
</g>
<g font-size="1.2" fill="#c90d0c">
<text x="15.2" y="13.1">7792</text>
<text x="15.2" y="14.9">7792</text>
<text x="6.3" y="157.1">BENDER</text>
<text x="6.3" y="158.5">IRR155</text>
<text x="6.3" y="159.8">MOUNTS</text>
</g>
<g font-size="1.2" fill="#808080">
<text x="79.2" y="18.1" transform="rotate(-90 79.2 18.1)">VICOR_DCM_CHIP</text>
<text x="22.3" y="26.9">INPUT_FUSE</text>
<text x="22.3" y="32.3">2.5A</text>
<text x="81" y="40.3" transform="rotate(-90 81 40.3)">U$8</text>
</g>
<g font-size=".4" fill="#ffba08">
<text x="113.5" y="39">SpiceOrder 1</text>
<text x="113.5" y="44.4">SpiceOrder 2</text>
</g>
</svg>
